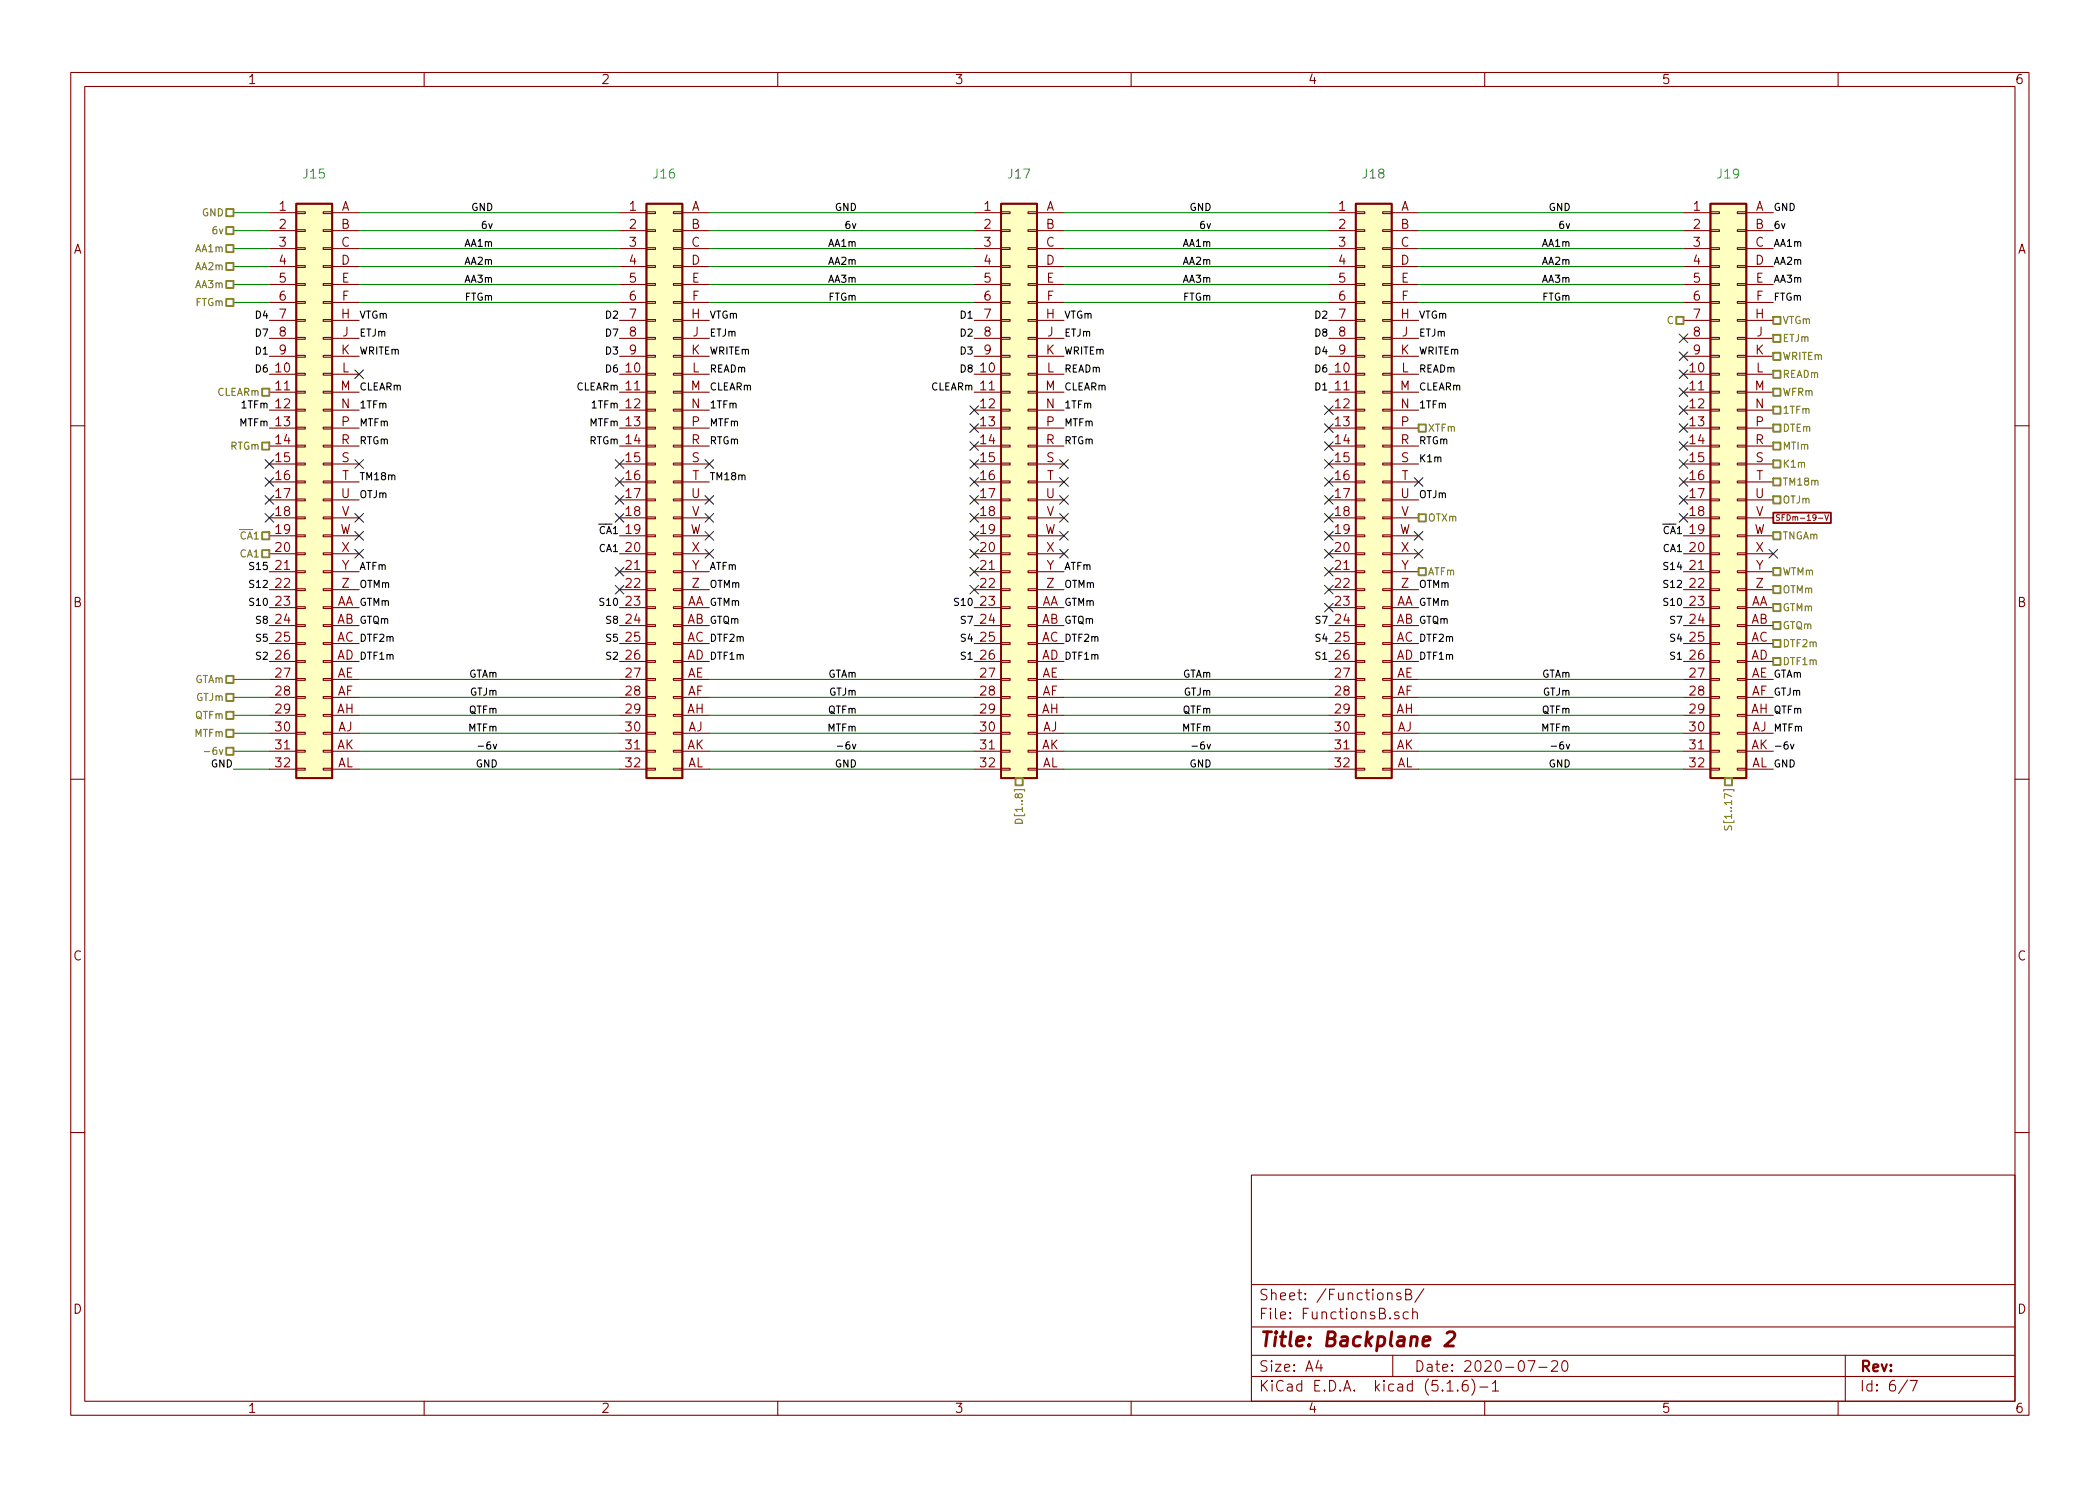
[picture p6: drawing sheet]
<svg xmlns="http://www.w3.org/2000/svg" width="297mm" height="210mm" viewBox="0 0 297 210" stroke-linecap="round" stroke-linejoin="round" font-family="sans-serif">
<g fill="none" stroke="#840000" stroke-width=".15">
<path d="M10 10.3h277v189.9h-277zM12 12.2h273v186.1h-273zM60 10.3v1.9M110 10.3v1.9M160 10.3v1.9M210 10.3v1.9M260 10.3v1.9M38.1 30.1h3.8M38.1 32.6h3.8M38.1 35.2h3.8M38.1 37.7h3.8M41.9 37.6h1.3v.2h-1.3z"/>
<path d="M41.9 35h1.3v.3h-1.3zM41.9 32.5h1.3v.3h-1.3zM41.9 30h1.3v.2h-1.3zM45.7 37.6h1.3v.2h-1.3zM45.7 35h1.3v.3h-1.3zM45.7 32.5h1.3v.3h-1.3zM45.7 30h1.3v.2h-1.3zM47 30.1h3.8M47 32.6h3.8M47 35.2h3.8M47 37.7h3.8M87.6 30.1h3.8"/>
<path d="M87.6 32.6h3.8M87.6 35.2h3.8M87.6 37.7h3.8M91.4 37.6h1.3v.2h-1.3zM91.4 35h1.3v.3h-1.3zM91.4 32.5h1.3v.3h-1.3zM91.4 30h1.3v.2h-1.3zM95.2 37.6h1.3v.2h-1.3zM95.2 35h1.3v.3h-1.3zM95.2 32.5h1.3v.3h-1.3zM95.2 30h1.3v.2h-1.3zM96.5 30.1h3.8"/>
<path d="M96.5 32.6h3.8M96.5 35.2h3.8M96.5 37.7h3.8M137.8 30.1h3.8M137.8 32.6h3.8M137.8 35.2h3.8M137.8 37.7h3.8M141.6 37.6h1.3v.2h-1.3zM141.6 35h1.3v.3h-1.3zM141.6 32.5h1.3v.3h-1.3zM141.6 30h1.3v.2h-1.3zM145.4 37.6h1.3v.2h-1.3z"/>
<path d="M145.4 35h1.3v.3h-1.3zM145.4 32.5h1.3v.3h-1.3zM145.4 30h1.3v.2h-1.3zM146.7 30.1h3.8M146.7 32.6h3.8M146.7 35.2h3.8M146.7 37.7h3.8M188 30.1h3.8M188 32.6h3.8M188 35.2h3.8M188 37.7h3.8M191.8 37.6h1.2v.2h-1.2z"/>
<path d="M191.8 35h1.2v.3h-1.2zM191.8 32.5h1.2v.3h-1.2zM191.8 30h1.2v.2h-1.2zM195.6 37.6h1.2v.2h-1.2zM195.6 35h1.2v.3h-1.2zM195.6 32.5h1.2v.3h-1.2zM195.6 30h1.2v.2h-1.2zM196.8 30.1h3.9M196.8 32.6h3.9M196.8 35.2h3.9M196.8 37.7h3.9M238.1 30.1h3.8"/>
<path d="M238.1 32.6h3.8M238.1 35.2h3.8M238.1 37.7h3.8M241.9 37.6h1.3v.2h-1.3zM241.9 35h1.3v.3h-1.3zM241.9 32.5h1.3v.3h-1.3zM241.9 30h1.3v.2h-1.3zM245.7 37.6h1.3v.2h-1.3zM245.7 35h1.3v.3h-1.3zM245.7 32.5h1.3v.3h-1.3zM245.7 30h1.3v.2h-1.3zM247 30.1h3.8"/>
<path d="M247 32.6h3.8M247 35.2h3.8M247 37.7h3.8M38.1 53h3.8M38.1 55.5h3.8M38.1 58h3.8M38.1 40.3h3.8M38.1 42.8h3.8M38.1 45.3h3.8M38.1 47.9h3.8M38.1 50.4h3.8M41.9 57.9h1.3v.3h-1.3z"/>
<path d="M41.9 55.4h1.3v.2h-1.3zM41.9 52.8h1.3v.3h-1.3zM41.9 50.3h1.3v.2h-1.3zM41.9 47.7h1.3v.3h-1.3zM41.9 45.2h1.3v.3h-1.3zM41.9 42.7h1.3v.2h-1.3zM41.9 40.1h1.3v.3h-1.3zM45.7 57.9h1.3v.3h-1.3zM45.7 55.4h1.3v.2h-1.3zM45.7 52.8h1.3v.3h-1.3zM45.7 50.3h1.3v.2h-1.3zM45.7 47.7h1.3v.3h-1.3z"/>
<path d="M45.7 45.2h1.3v.3h-1.3zM45.7 42.7h1.3v.2h-1.3zM45.7 40.1h1.3v.3h-1.3zM47 53h3.8M47 55.5h3.8M47 58h3.8M47 40.3h3.8M47 42.8h3.8M47 45.3h3.8M47 47.9h3.8M47 50.4h3.8M87.6 53h3.8"/>
<path d="M87.6 55.5h3.8M87.6 58h3.8M87.6 40.3h3.8M87.6 42.8h3.8M87.6 45.3h3.8M87.6 47.9h3.8M87.6 50.4h3.8M91.4 57.9h1.3v.3h-1.3zM91.4 55.4h1.3v.2h-1.3zM91.4 52.8h1.3v.3h-1.3zM91.4 50.3h1.3v.2h-1.3zM91.4 47.7h1.3v.3h-1.3z"/>
<path d="M91.4 45.2h1.3v.3h-1.3zM91.4 42.7h1.3v.2h-1.3zM91.4 40.1h1.3v.3h-1.3zM95.2 57.9h1.3v.3h-1.3zM95.2 55.4h1.3v.2h-1.3zM95.2 52.8h1.3v.3h-1.3zM95.2 50.3h1.3v.2h-1.3zM95.2 47.7h1.3v.3h-1.3zM95.2 45.2h1.3v.3h-1.3zM95.2 42.7h1.3v.2h-1.3zM95.2 40.1h1.3v.3h-1.3zM96.5 53h3.8"/>
<path d="M96.5 55.5h3.8M96.5 58h3.8M96.5 40.3h3.8M96.5 42.8h3.8M96.5 45.3h3.8M96.5 47.9h3.8M96.5 50.4h3.8M137.8 53h3.8M137.8 55.5h3.8M137.8 58h3.8M137.8 40.3h3.8M137.8 42.8h3.8"/>
<path d="M137.8 45.3h3.8M137.8 47.9h3.8M137.8 50.4h3.8M141.6 57.9h1.3v.3h-1.3zM141.6 55.4h1.3v.2h-1.3zM141.6 52.8h1.3v.3h-1.3zM141.6 50.3h1.3v.2h-1.3zM141.6 47.7h1.3v.3h-1.3zM141.6 45.2h1.3v.3h-1.3zM141.6 42.7h1.3v.2h-1.3zM141.6 40.1h1.3v.3h-1.3zM145.4 57.9h1.3v.3h-1.3z"/>
<path d="M145.4 55.4h1.3v.2h-1.3zM145.4 52.8h1.3v.3h-1.3zM145.4 50.3h1.3v.2h-1.3zM145.4 47.7h1.3v.3h-1.3zM145.4 45.2h1.3v.3h-1.3zM145.4 42.7h1.3v.2h-1.3zM145.4 40.1h1.3v.3h-1.3zM146.7 53h3.8M146.7 55.5h3.8M146.7 58h3.8M146.7 40.3h3.8M146.7 42.8h3.8"/>
<path d="M146.7 45.3h3.8M146.7 47.9h3.8M146.7 50.4h3.8M188 53h3.8M188 55.5h3.8M188 58h3.8M188 40.3h3.8M188 42.8h3.8M188 45.3h3.8M188 47.9h3.8M188 50.4h3.8M191.8 57.9h1.2v.3h-1.2z"/>
<path d="M191.8 55.4h1.2v.2h-1.2zM191.8 52.8h1.2v.3h-1.2zM191.8 50.3h1.2v.2h-1.2zM191.8 47.7h1.2v.3h-1.2zM191.8 45.2h1.2v.3h-1.2zM191.8 42.7h1.2v.2h-1.2zM191.8 40.1h1.2v.3h-1.2zM195.6 57.9h1.2v.3h-1.2zM195.6 55.4h1.2v.2h-1.2zM195.6 52.8h1.2v.3h-1.2zM195.6 50.3h1.2v.2h-1.2zM195.6 47.7h1.2v.3h-1.2z"/>
<path d="M195.6 45.2h1.2v.3h-1.2zM195.6 42.7h1.2v.2h-1.2zM195.6 40.1h1.2v.3h-1.2zM196.8 53h3.9M196.8 55.5h3.9M196.8 58h3.9M196.8 40.3h3.9M196.8 42.8h3.9M196.8 45.3h3.9M196.8 47.9h3.9M196.8 50.4h3.9M238.1 53h3.8"/>
<path d="M238.1 55.5h3.8M238.1 58h3.8M238.1 40.3h3.8M238.1 42.8h3.8M238.1 45.3h3.8M238.1 47.9h3.8M238.1 50.4h3.8M241.9 57.9h1.3v.3h-1.3zM241.9 55.4h1.3v.2h-1.3zM241.9 52.8h1.3v.3h-1.3zM241.9 50.3h1.3v.2h-1.3zM241.9 47.7h1.3v.3h-1.3z"/>
<path d="M241.9 45.2h1.3v.3h-1.3zM241.9 42.7h1.3v.2h-1.3zM241.9 40.1h1.3v.3h-1.3zM245.7 57.9h1.3v.3h-1.3zM245.7 55.4h1.3v.2h-1.3zM245.7 52.8h1.3v.3h-1.3zM245.7 50.3h1.3v.2h-1.3zM245.7 47.7h1.3v.3h-1.3zM245.7 45.2h1.3v.3h-1.3zM245.7 42.7h1.3v.2h-1.3zM245.7 40.1h1.3v.3h-1.3zM247 53h3.8"/>
<path d="M247 55.5h3.8M247 58h3.8M247 40.3h3.8M247 42.8h3.8M247 45.3h3.8M247 47.9h3.8M247 50.4h3.8M10 60.2h2M38.1 60.6h3.8M38.1 63.1h3.8M38.1 65.7h3.8M38.1 68.2h3.8"/>
<path d="M38.1 70.7h3.8M38.1 73.3h3.8M38.1 75.8h3.8M38.1 78.4h3.8M41.9 78.2h1.3v.3h-1.3zM41.9 75.7h1.3v.2h-1.3zM41.9 73.1h1.3v.3h-1.3zM41.9 70.6h1.3v.3h-1.3zM41.9 68.1h1.3v.2h-1.3zM41.9 65.5h1.3v.3h-1.3zM41.9 63h1.3v.2h-1.3zM41.9 60.4h1.3v.3h-1.3z"/>
<path d="M45.7 78.2h1.3v.3h-1.3zM45.7 75.7h1.3v.2h-1.3zM45.7 73.1h1.3v.3h-1.3zM45.7 70.6h1.3v.3h-1.3zM45.7 68.1h1.3v.2h-1.3zM45.7 65.5h1.3v.3h-1.3zM45.7 63h1.3v.2h-1.3zM45.7 60.4h1.3v.3h-1.3zM47 60.6h3.8M47 63.1h3.8M47 65.7h3.8M47 68.2h3.8"/>
<path d="M47 70.7h3.8M47 73.3h3.8M47 75.8h3.8M47 78.4h3.8M87.6 60.6h3.8M87.6 63.1h3.8M87.6 65.7h3.8M87.6 68.2h3.8M87.6 70.7h3.8M87.6 73.3h3.8M87.6 75.8h3.8M87.6 78.4h3.8"/>
<path d="M91.4 78.2h1.3v.3h-1.3zM91.4 75.7h1.3v.2h-1.3zM91.4 73.1h1.3v.3h-1.3zM91.4 70.6h1.3v.3h-1.3zM91.4 68.1h1.3v.2h-1.3zM91.4 65.5h1.3v.3h-1.3zM91.4 63h1.3v.2h-1.3zM91.4 60.4h1.3v.3h-1.3zM95.2 78.2h1.3v.3h-1.3zM95.2 75.7h1.3v.2h-1.3zM95.2 73.1h1.3v.3h-1.3zM95.2 70.6h1.3v.3h-1.3z"/>
<path d="M95.2 68.1h1.3v.2h-1.3zM95.2 65.5h1.3v.3h-1.3zM95.2 63h1.3v.2h-1.3zM95.2 60.4h1.3v.3h-1.3zM96.5 60.6h3.8M96.5 63.1h3.8M96.5 65.7h3.8M96.5 68.2h3.8M96.5 70.7h3.8M96.5 73.3h3.8M96.5 75.8h3.8M96.5 78.4h3.8"/>
<path d="M137.8 60.6h3.8M137.8 63.1h3.8M137.8 65.7h3.8M137.8 68.2h3.8M137.8 70.7h3.8M137.8 73.3h3.8M137.8 75.8h3.8M137.8 78.4h3.8M141.6 78.2h1.3v.3h-1.3zM141.6 75.7h1.3v.2h-1.3zM141.6 73.1h1.3v.3h-1.3zM141.6 70.6h1.3v.3h-1.3z"/>
<path d="M141.6 68.1h1.3v.2h-1.3zM141.6 65.5h1.3v.3h-1.3zM141.6 63h1.3v.2h-1.3zM141.6 60.4h1.3v.3h-1.3zM145.4 78.2h1.3v.3h-1.3zM145.4 75.7h1.3v.2h-1.3zM145.4 73.1h1.3v.3h-1.3zM145.4 70.6h1.3v.3h-1.3zM145.4 68.1h1.3v.2h-1.3zM145.4 65.5h1.3v.3h-1.3zM145.4 63h1.3v.2h-1.3zM145.4 60.4h1.3v.3h-1.3z"/>
<path d="M146.7 60.6h3.8M146.7 63.1h3.8M146.7 65.7h3.8M146.7 68.2h3.8M146.7 70.7h3.8M146.7 73.3h3.8M146.7 75.8h3.8M146.7 78.4h3.8M188 60.6h3.8M188 63.1h3.8M188 65.7h3.8M188 68.2h3.8"/>
<path d="M188 70.7h3.8M188 73.3h3.8M188 75.8h3.8M188 78.4h3.8M191.8 78.2h1.2v.3h-1.2zM191.8 75.7h1.2v.2h-1.2zM191.8 73.1h1.2v.3h-1.2zM191.8 70.6h1.2v.3h-1.2zM191.8 68.1h1.2v.2h-1.2zM191.8 65.5h1.2v.3h-1.2zM191.8 63h1.2v.2h-1.2zM191.8 60.4h1.2v.3h-1.2z"/>
<path d="M195.6 78.2h1.2v.3h-1.2zM195.6 75.7h1.2v.2h-1.2zM195.6 73.1h1.2v.3h-1.2zM195.6 70.6h1.2v.3h-1.2zM195.6 68.1h1.2v.2h-1.2zM195.6 65.5h1.2v.3h-1.2zM195.6 63h1.2v.2h-1.2zM195.6 60.4h1.2v.3h-1.2zM196.8 60.6h3.9M196.8 63.1h3.9M196.8 65.7h3.9M196.8 68.2h3.9"/>
<path d="M196.8 70.7h3.9M196.8 73.3h3.9M196.8 75.8h3.9M196.8 78.4h3.9M238.1 60.6h3.8M238.1 63.1h3.8M238.1 65.7h3.8M238.1 68.2h3.8M238.1 70.7h3.8M238.1 73.3h3.8M238.1 75.8h3.8M238.1 78.4h3.8"/>
<path d="M241.9 78.2h1.3v.3h-1.3zM241.9 75.7h1.3v.2h-1.3zM241.9 73.1h1.3v.3h-1.3zM241.9 70.6h1.3v.3h-1.3zM241.9 68.1h1.3v.2h-1.3zM241.9 65.5h1.3v.3h-1.3zM241.9 63h1.3v.2h-1.3zM241.9 60.4h1.3v.3h-1.3zM245.7 78.2h1.3v.3h-1.3zM245.7 75.7h1.3v.2h-1.3zM245.7 73.1h1.3v.3h-1.3zM245.7 70.6h1.3v.3h-1.3z"/>
<path d="M245.7 68.1h1.3v.2h-1.3zM245.7 65.5h1.3v.3h-1.3zM245.7 63h1.3v.2h-1.3zM245.7 60.4h1.3v.3h-1.3zM247 60.6h3.8M247 63.1h3.8M247 65.7h3.8M247 68.2h3.8M247 70.7h3.8M247 73.3h3.8M247 75.8h3.8M247 78.4h3.8"/>
<path d="M285 60.2h2M38.1 80.9h3.8M38.1 83.4h3.8M38.1 86h3.8M38.1 88.5h3.8M38.1 91.1h3.8M38.1 93.6h3.8M38.1 96.1h3.8M38.1 98.7h3.8M41.9 98.5h1.3v.3h-1.3zM41.9 96h1.3v.3h-1.3zM41.9 93.5h1.3v.2h-1.3z"/>
<path d="M41.9 90.9h1.3v.3h-1.3zM41.9 88.4h1.3v.2h-1.3zM41.9 85.8h1.3v.3h-1.3zM41.9 83.3h1.3v.3h-1.3zM41.9 80.8h1.3v.2h-1.3zM45.7 98.5h1.3v.3h-1.3zM45.7 96h1.3v.3h-1.3zM45.7 93.5h1.3v.2h-1.3zM45.7 90.9h1.3v.3h-1.3zM45.7 88.4h1.3v.2h-1.3zM45.7 85.8h1.3v.3h-1.3zM45.7 83.3h1.3v.3h-1.3z"/>
<path d="M45.7 80.8h1.3v.2h-1.3zM47 80.9h3.8M47 83.4h3.8M47 86h3.8M47 88.5h3.8M47 91.1h3.8M47 93.6h3.8M47 96.1h3.8M47 98.7h3.8M87.6 80.9h3.8M87.6 83.4h3.8M87.6 86h3.8"/>
<path d="M87.6 88.5h3.8M87.6 91.1h3.8M87.6 93.6h3.8M87.6 96.1h3.8M87.6 98.7h3.8M91.4 98.5h1.3v.3h-1.3zM91.4 96h1.3v.3h-1.3zM91.4 93.5h1.3v.2h-1.3zM91.4 90.9h1.3v.3h-1.3zM91.4 88.4h1.3v.2h-1.3zM91.4 85.8h1.3v.3h-1.3zM91.4 83.3h1.3v.3h-1.3z"/>
<path d="M91.4 80.8h1.3v.2h-1.3zM95.2 98.5h1.3v.3h-1.3zM95.2 96h1.3v.3h-1.3zM95.2 93.5h1.3v.2h-1.3zM95.2 90.9h1.3v.3h-1.3zM95.2 88.4h1.3v.2h-1.3zM95.2 85.8h1.3v.3h-1.3zM95.2 83.3h1.3v.3h-1.3zM95.2 80.8h1.3v.2h-1.3zM96.5 80.9h3.8M96.5 83.4h3.8M96.5 86h3.8"/>
<path d="M96.5 88.5h3.8M96.5 91.1h3.8M96.5 93.6h3.8M96.5 96.1h3.8M96.5 98.7h3.8M137.8 80.9h3.8M137.8 83.4h3.8M137.8 86h3.8M137.8 88.5h3.8M137.8 91.1h3.8M137.8 93.6h3.8M137.8 96.1h3.8"/>
<path d="M137.8 98.7h3.8M141.6 98.5h1.3v.3h-1.3zM141.6 96h1.3v.3h-1.3zM141.6 93.5h1.3v.2h-1.3zM141.6 90.9h1.3v.3h-1.3zM141.6 88.4h1.3v.2h-1.3zM141.6 85.8h1.3v.3h-1.3zM141.6 83.3h1.3v.3h-1.3zM141.6 80.8h1.3v.2h-1.3zM145.4 98.5h1.3v.3h-1.3zM145.4 96h1.3v.3h-1.3zM145.4 93.5h1.3v.2h-1.3z"/>
<path d="M145.4 90.9h1.3v.3h-1.3zM145.4 88.4h1.3v.2h-1.3zM145.4 85.8h1.3v.3h-1.3zM145.4 83.3h1.3v.3h-1.3zM145.4 80.8h1.3v.2h-1.3zM146.7 80.9h3.8M146.7 83.4h3.8M146.7 86h3.8M146.7 88.5h3.8M146.7 91.1h3.8M146.7 93.6h3.8M146.7 96.1h3.8"/>
<path d="M146.7 98.7h3.8M188 80.9h3.8M188 83.4h3.8M188 86h3.8M188 88.5h3.8M188 91.1h3.8M188 93.6h3.8M188 96.1h3.8M188 98.7h3.8M191.8 98.5h1.2v.3h-1.2zM191.8 96h1.2v.3h-1.2zM191.8 93.5h1.2v.2h-1.2z"/>
<path d="M191.8 90.9h1.2v.3h-1.2zM191.8 88.4h1.2v.2h-1.2zM191.8 85.8h1.2v.3h-1.2zM191.8 83.3h1.2v.3h-1.2zM191.8 80.8h1.2v.2h-1.2zM195.6 98.5h1.2v.3h-1.2zM195.6 96h1.2v.3h-1.2zM195.6 93.5h1.2v.2h-1.2zM195.6 90.9h1.2v.3h-1.2zM195.6 88.4h1.2v.2h-1.2zM195.6 85.8h1.2v.3h-1.2zM195.6 83.3h1.2v.3h-1.2z"/>
<path d="M195.6 80.8h1.2v.2h-1.2zM196.8 80.9h3.9M196.8 83.4h3.9M196.8 86h3.9M196.8 88.5h3.9M196.8 91.1h3.9M196.8 93.6h3.9M196.8 96.1h3.9M196.8 98.7h3.9M238.1 80.9h3.8M238.1 83.4h3.8M238.1 86h3.8"/>
<path d="M238.1 88.5h3.8M238.1 91.1h3.8M238.1 93.6h3.8M238.1 96.1h3.8M238.1 98.7h3.8M241.9 98.5h1.3v.3h-1.3zM241.9 96h1.3v.3h-1.3zM241.9 93.5h1.3v.2h-1.3zM241.9 90.9h1.3v.3h-1.3zM241.9 88.4h1.3v.2h-1.3zM241.9 85.8h1.3v.3h-1.3zM241.9 83.3h1.3v.3h-1.3z"/>
<path d="M241.9 80.8h1.3v.2h-1.3zM245.7 98.5h1.3v.3h-1.3zM245.7 96h1.3v.3h-1.3zM245.7 93.5h1.3v.2h-1.3zM245.7 90.9h1.3v.3h-1.3zM245.7 88.4h1.3v.2h-1.3zM245.7 85.8h1.3v.3h-1.3zM245.7 83.3h1.3v.3h-1.3zM245.7 80.8h1.3v.2h-1.3zM247 80.9h3.8M247 83.4h3.8M247 86h3.8"/>
<path d="M247 88.5h3.8M247 91.1h3.8M247 93.6h3.8M247 96.1h3.8M247 98.7h3.8M10 110.3h2M38.1 101.2h3.8M38.1 103.8h3.8M38.1 106.3h3.8M38.1 108.8h3.8M41.9 108.7h1.3v.3h-1.3zM41.9 106.2h1.3v.2h-1.3z"/>
<path d="M41.9 103.6h1.3v.3h-1.3zM41.9 101.1h1.3v.2h-1.3zM45.7 108.7h1.3v.3h-1.3zM45.7 106.2h1.3v.2h-1.3zM45.7 103.6h1.3v.3h-1.3zM45.7 101.1h1.3v.2h-1.3zM47 101.2h3.8M47 103.8h3.8M47 106.3h3.8M47 108.8h3.8M87.6 101.2h3.8M87.6 103.8h3.8"/>
<path d="M87.6 106.3h3.8M87.6 108.8h3.8M91.4 108.7h1.3v.3h-1.3zM91.4 106.2h1.3v.2h-1.3zM91.4 103.6h1.3v.3h-1.3zM91.4 101.1h1.3v.2h-1.3zM95.2 108.7h1.3v.3h-1.3zM95.2 106.2h1.3v.2h-1.3zM95.2 103.6h1.3v.3h-1.3zM95.2 101.1h1.3v.2h-1.3zM96.5 101.2h3.8M96.5 103.8h3.8"/>
<path d="M96.5 106.3h3.8M96.5 108.8h3.8M137.8 101.2h3.8M137.8 103.8h3.8M137.8 106.3h3.8M137.8 108.8h3.8M141.6 108.7h1.3v.3h-1.3zM141.6 106.2h1.3v.2h-1.3zM141.6 103.6h1.3v.3h-1.3zM141.6 101.1h1.3v.2h-1.3zM145.4 108.7h1.3v.3h-1.3zM145.4 106.2h1.3v.2h-1.3z"/>
<path d="M145.4 103.6h1.3v.3h-1.3zM145.4 101.1h1.3v.2h-1.3zM146.7 101.2h3.8M146.7 103.8h3.8M146.7 106.3h3.8M146.7 108.8h3.8M188 101.2h3.8M188 103.8h3.8M188 106.3h3.8M188 108.8h3.8M191.8 108.7h1.2v.3h-1.2zM191.8 106.2h1.2v.2h-1.2z"/>
<path d="M191.8 103.6h1.2v.3h-1.2zM191.8 101.1h1.2v.2h-1.2zM195.6 108.7h1.2v.3h-1.2zM195.6 106.2h1.2v.2h-1.2zM195.6 103.6h1.2v.3h-1.2zM195.6 101.1h1.2v.2h-1.2zM196.8 101.2h3.9M196.8 103.8h3.9M196.8 106.3h3.9M196.8 108.8h3.9M238.1 101.2h3.8M238.1 103.8h3.8"/>
<path d="M238.1 106.3h3.8M238.1 108.8h3.8M241.9 108.7h1.3v.3h-1.3zM241.9 106.2h1.3v.2h-1.3zM241.9 103.6h1.3v.3h-1.3zM241.9 101.1h1.3v.2h-1.3zM245.7 108.7h1.3v.3h-1.3zM245.7 106.2h1.3v.2h-1.3zM245.7 103.6h1.3v.3h-1.3zM245.7 101.1h1.3v.2h-1.3zM247 101.2h3.8M247 103.8h3.8"/>
<path d="M247 106.3h3.8M247 108.8h3.8M285 110.3h2M10 160.2h2M177 166.3h108v32h-108zM285 160.2h2M60 198.3v1.9M110 198.3v1.9M160 198.3v1.9M177 194.8h108M177 191.8h108M177 187.8h108"/>
<path d="M177 181.8h108M186.5 192.5l-.4 1h1M186.8 193v1M197 191.8v3M197.8 185.7a.37 .37 0 0 0-.5 .1v.1a.54 .54 0 0 0 .5 .3l.1 .1-.1 .2-.1 .1-.4-.1M198.1 183l-.3-.1-.2 .1v.2a.48 .48 0 0 0 .5 .3l.1 .1-.1 .2-.1 .1-.4-.1M198.8 183.1h.7a.35 .35 0 0 0 .1-.4 .35 .35 0 0 0-.3-.3h-.5v1.5h.6a.4 .4 0 0 0 .3-.4 .4 .4 0 0 0-.4-.4M199.2 185.7l-.4-.1-.3 .3 .1 .6 .2 .1 .4-.1M199.8 185.7a.41 .41 0 0 1 .7 .1v.8M199.8 185.1v1.5M201.4 182.3l-1.3 2M204.7 196.8h.8"/>
<path d="M206.2 196.7v.1l-.1-.1h.1v.1M207.5 195.3a.59 .59 0 0 0-.7 .7l.1 .7a.49 .49 0 0 0 .7 0 .65 .65 0 0 0-.1-.7 .51 .51 0 0 0-.6 0l-.1 .2M208.2 195.1a1.71 1.71 0 0 1 0 2.3M209.3 196.3h1.2M210 198.3v1.9M211.1 195.8l.3-.3 .1-.2v1.5M211.1 196.8h.9M216.1 192.5h1l-.6 1.5M217.7 193.5h1.1M219.5 192.7l.2-.2h.3a.41 .41 0 0 1 .3 .7l-.9 .8h.9M221.1 192.6a.36 .36 0 0 1 .6 .2 .77 .77 0 0 1-.4 1.2 1 1 0 0 1-.2-1.4zM260 198.3v1.9"/>
<path d="M261 191.8v6.5M269.8 195.2l-1.2 2M270.2 195.3h1l-.6 1.5"/>
</g>
<path d="M204.7 188.6l.3-.2h.5a.48 .48 0 0 1 .3 .6l-.2 .3-1.3 1.1h1.3" fill="none" stroke="#840000" stroke-width=".41"/>
<g fill="#ffffc2" stroke="#ffffc2" stroke-width=".14">
<path d="M41.9 28.8h5.1v81.3h-5.1z"/>
<path d="M91.4 28.8h5.1v81.3h-5.1z"/>
<path d="M141.6 28.8h5.1v81.3h-5.1z"/>
<path d="M191.8 28.8h5v81.3h-5z"/>
<path d="M241.9 28.8h5.1v81.3h-5.1z"/>
</g>
<path d="M41.9 28.8h5.1v81.3h-5.1zM91.4 28.8h5.1v81.3h-5.1zM141.6 28.8h5.1v81.3h-5.1zM191.8 28.8h5v81.3h-5zM241.9 28.8h5.1v81.3h-5.1zM250.8 72.5h8.2v1.5h-8.2z" fill="none" stroke="#840000" stroke-width=".25"/>
<g fill="none" stroke="#008400" stroke-width=".15">
<path d="M33 35.2h5.1M33 37.7h5.1M33 32.6h5.1M33 30.1h5.1M50.8 35.2h36.8M50.8 37.7h36.8M50.8 32.6h36.8M50.8 30.1h36.8M100.3 35.2h37.5M100.3 37.7h37.5M100.3 32.6h37.5M100.3 30.1h37.5"/>
<path d="M150.5 35.2h37.5M150.5 37.7h37.5M150.5 32.6h37.5M150.5 30.1h37.5M200.7 35.2h37.4M200.7 37.7h37.4M200.7 32.6h37.4M200.7 30.1h37.4M33 40.3h5.1M33 42.8h5.1M50.8 40.3h36.8M50.8 42.8h36.8"/>
<path d="M100.3 40.3h37.5M100.3 42.8h37.5M150.5 40.3h37.5M150.5 42.8h37.5M200.7 40.3h37.4M200.7 42.8h37.4M33 96.1h5.1M33 98.7h5.1M50.8 96.1h36.8M50.8 98.7h36.8M100.3 96.1h37.5M100.3 98.7h37.5"/>
<path d="M150.5 96.1h37.5M150.5 98.7h37.5M200.7 96.1h37.4M200.7 98.7h37.4M33 101.2h5.1M33 106.3h5.1M33 108.8h5.1M33 103.8h5.1M50.8 101.2h36.8M50.8 106.3h36.8M50.8 108.8h36.8M50.8 103.8h36.8"/>
<path d="M100.3 101.2h37.5M100.3 106.3h37.5M100.3 108.8h37.5M100.3 103.8h37.5M150.5 101.2h37.5M150.5 106.3h37.5M150.5 108.8h37.5M150.5 103.8h37.5M200.7 101.2h37.4M200.7 106.3h37.4M200.7 108.8h37.4M200.7 103.8h37.4"/>
</g>
<path d="M28.9 106.3h.8M143.6 116.1a.55 .55 0 0 1 .7-.2 .55 .55 0 0 1 .3 .6h-1zM244 116.9v.5h.3l.2-.4 .2-.1 .2 .1v.4" fill="none" stroke="#848400" stroke-width=".15"/>
<g fill="none" stroke="#848400" stroke-width=".25">
<path d="M32 39.7h1v1.1h-1zM32 37.2h1v1h-1zM32 34.7h1v1h-1zM32 29.6h1v1h-1zM32 32.1h1v1h-1zM32 42.3h1v1h-1zM37.1 55h1v1h-1zM237.1 44.8h1v1h-1zM250.8 44.8h1v1h-1zM250.8 47.4h1v1h-1zM250.8 49.9h1v1h-1zM250.8 52.4h1v1.1h-1z"/>
<path d="M250.8 57.5h1v1h-1zM250.8 55h1v1h-1zM37.1 62.6h1v1h-1zM37.1 75.3h1v1h-1zM37.1 77.8h1v1.1h-1zM200.7 60.1h1v1h-1zM200.7 72.8h1v1h-1zM250.8 75.3h1v1h-1zM250.8 67.7h1v1h-1zM250.8 70.2h1v1h-1zM250.8 65.1h1v1.1h-1zM250.8 62.6h1v1h-1z"/>
<path d="M250.8 60.1h1v1h-1zM32 95.6h1v1h-1zM32 98.2h1v1h-1zM200.7 80.4h1v1h-1zM250.8 85.5h1v1h-1zM250.8 88h1v1h-1zM250.8 93.1h1v1h-1zM250.8 90.5h1v1.1h-1zM250.8 80.4h1v1h-1zM250.8 82.9h1v1h-1zM32 103.2h1v1.1h-1zM32 100.7h1v1h-1z"/>
<path d="M32 105.8h1v1h-1zM143.6 110.1h1.1v1h-1.1zM244 110.1h1v1h-1z"/>
</g>
<path d="M257.2 73.3h.6M258.1 72.8l.3 .8 .2-.8" fill="none" stroke="#840000" stroke-width=".14"/>
<path d="M67.6 105.6h.8M118.4 105.6h.8M168.6 105.6h.8M219.4 105.6h.8M253.3 105.3l.2 .7 .2-.7" fill="none" stroke="#000" stroke-width=".15"/>
<g fill="none" stroke="#000084" stroke-width=".15">
<path d="M50.2 52.3l1.2 1.3M51.4 52.3l-1.2 1.3M137.2 57.4l1.2 1.2M137.2 60l1.2 1.2M138.4 57.4l-1.2 1.2M138.4 60l-1.2 1.2M187.4 60l1.2 1.2M187.4 57.4l1.2 1.2M188.6 60l-1.2 1.2M188.6 57.4l-1.2 1.2M237.5 60l1.2 1.2M237.5 57.4l1.2 1.2"/>
<path d="M237.5 54.9l1.2 1.2M237.5 52.3l1.2 1.3M237.5 49.8l1.2 1.2M237.5 47.3l1.2 1.2M238.7 60l-1.2 1.2M238.7 57.4l-1.2 1.2M238.7 54.9l-1.2 1.2M238.7 52.3l-1.2 1.3M238.7 49.8l-1.2 1.2M238.7 47.3l-1.2 1.2M37.5 72.7l1.2 1.2M37.5 70.1l1.2 1.2"/>
<path d="M37.5 67.6l1.2 1.2M37.5 65l1.2 1.3M38.7 72.7l-1.2 1.2M38.7 70.1l-1.2 1.2M38.7 67.6l-1.2 1.2M38.7 65l-1.2 1.3M50.2 65l1.2 1.3M50.2 75.2l1.2 1.2M50.2 72.7l1.2 1.2M50.2 77.7l1.2 1.3M51.4 65l-1.2 1.3M51.4 75.2l-1.2 1.2"/>
<path d="M51.4 72.7l-1.2 1.2M51.4 77.7l-1.2 1.3M87 72.7l1.2 1.2M87 70.1l1.2 1.2M87 67.6l1.2 1.2M87 65l1.2 1.3M88.2 72.7l-1.2 1.2M88.2 70.1l-1.2 1.2M88.2 67.6l-1.2 1.2M88.2 65l-1.2 1.3M99.7 77.7l1.2 1.3M99.7 75.2l1.2 1.2"/>
<path d="M99.7 72.7l1.2 1.2M99.7 70.1l1.2 1.2M99.7 65l1.2 1.3M100.9 70.1l-1.2 1.2M100.9 77.7l-1.2 1.3M100.9 75.2l-1.2 1.2M100.9 72.7l-1.2 1.2M100.9 65l-1.2 1.3M137.2 77.7l1.2 1.3M137.2 75.2l1.2 1.2M137.2 72.7l1.2 1.2M137.2 70.1l1.2 1.2"/>
<path d="M137.2 67.6l1.2 1.2M137.2 62.5l1.2 1.2M137.2 65l1.2 1.3M138.4 77.7l-1.2 1.3M138.4 75.2l-1.2 1.2M138.4 72.7l-1.2 1.2M138.4 70.1l-1.2 1.2M138.4 67.6l-1.2 1.2M138.4 62.5l-1.2 1.2M138.4 65l-1.2 1.3M149.9 65l1.2 1.3M149.9 67.6l1.2 1.2"/>
<path d="M149.9 70.1l1.2 1.2M149.9 72.7l1.2 1.2M149.9 75.2l1.2 1.2M149.9 77.7l1.2 1.3M151.1 65l-1.2 1.3M151.1 67.6l-1.2 1.2M151.1 70.1l-1.2 1.2M151.1 72.7l-1.2 1.2M151.1 75.2l-1.2 1.2M151.1 77.7l-1.2 1.3M187.4 77.7l1.2 1.3M187.4 75.2l1.2 1.2"/>
<path d="M187.4 72.7l1.2 1.2M187.4 70.1l1.2 1.2M187.4 67.6l1.2 1.2M187.4 65l1.2 1.3M187.4 62.5l1.2 1.2M188.6 77.7l-1.2 1.3M188.6 75.2l-1.2 1.2M188.6 72.7l-1.2 1.2M188.6 70.1l-1.2 1.2M188.6 67.6l-1.2 1.2M188.6 65l-1.2 1.3M188.6 62.5l-1.2 1.2"/>
<path d="M200.1 75.2l1.2 1.2M200.1 77.7l1.2 1.3M200.1 67.6l1.2 1.2M201.3 67.6l-1.2 1.2M201.3 77.7l-1.2 1.3M201.3 75.2l-1.2 1.2M237.5 72.7l1.2 1.2M237.5 70.1l1.2 1.2M237.5 67.6l1.2 1.2M237.5 65l1.2 1.3M237.5 62.5l1.2 1.2M238.7 72.7l-1.2 1.2"/>
<path d="M238.7 70.1l-1.2 1.2M238.7 67.6l-1.2 1.2M238.7 65l-1.2 1.3M238.7 62.5l-1.2 1.2M250.2 77.7l1.2 1.3M251.4 77.7l-1.2 1.3M87 80.3l1.2 1.2M87 82.8l1.2 1.2M88.2 80.3l-1.2 1.2M88.2 82.8l-1.2 1.2M137.2 82.8l1.2 1.2M137.2 80.3l1.2 1.2"/>
<path d="M138.4 80.3l-1.2 1.2M138.4 82.8l-1.2 1.2M187.4 85.4l1.2 1.2M187.4 82.8l1.2 1.2M187.4 80.3l1.2 1.2M188.6 85.4l-1.2 1.2M188.6 82.8l-1.2 1.2M188.6 80.3l-1.2 1.2"/>
</g>
<text font-size="2.8" fill="#840000" x="178" y="190.5">Title: Backplane 2</text>
<g font-size="2.1" fill="#840000">
<text x="178" y="184">Sheet: /FunctionsB/</text>
<text x="178" y="186.7">File: FunctionsB.sch</text>
<text x="178" y="196.9">KiCad E.D.A. kicad (5.1.6)-1</text>
<text x="178" y="194.1">Size: A4</text>
<text x="200" y="194.1">Date: 2020-07-20</text>
<text x="263" y="194.1">Rev:</text>
<text x="263" y="196.9">Id: 6/7</text>
</g>
<g font-size="1.8" fill="#840000">
<text x="35" y="11.9">1</text>
<text x="85" y="11.9">2</text>
<text x="135" y="11.9">3</text>
<text x="185" y="11.9">4</text>
<text x="235" y="11.9">5</text>
<text x="285" y="11.9">6</text>
<text x="39.5" y="29.8">1</text>
<text x="48.3" y="29.8">A</text>
<text x="89.1" y="29.8">1</text>
<text x="97.8" y="29.8">A</text>
<text x="139.2" y="29.8">1</text>
<text x="148" y="29.8">A</text>
<text x="189.4" y="29.8">1</text>
<text x="198.1" y="29.8">A</text>
<text x="239.5" y="29.8">1</text>
<text x="248.3" y="29.8">A</text>
<text x="10.4" y="35.9">A</text>
<text x="39.5" y="32.4">2</text>
<text x="39.5" y="34.9">3</text>
<text x="48.3" y="32.4">B</text>
<text x="48.3" y="34.9">C</text>
<text x="89.1" y="32.4">2</text>
<text x="89.1" y="34.9">3</text>
<text x="97.8" y="32.4">B</text>
<text x="97.8" y="34.9">C</text>
<text x="139.2" y="32.4">2</text>
<text x="139.2" y="34.9">3</text>
<text x="148" y="32.4">B</text>
<text x="148" y="34.9">C</text>
<text x="189.4" y="32.4">2</text>
<text x="189.4" y="34.9">3</text>
<text x="198.1" y="32.4">B</text>
<text x="198.1" y="34.9">C</text>
<text x="239.5" y="32.4">2</text>
<text x="239.5" y="34.9">3</text>
<text x="248.3" y="32.4">B</text>
<text x="248.3" y="34.9">C</text>
<text x="285.4" y="35.9">A</text>
<text x="39.5" y="37.5">4</text>
<text x="39.5" y="40">5</text>
<text x="48.3" y="37.5">D</text>
<text x="48.3" y="40">E</text>
<text x="89.1" y="37.5">4</text>
<text x="89.1" y="40">5</text>
<text x="97.8" y="37.5">D</text>
<text x="97.8" y="40">E</text>
<text x="139.2" y="37.5">4</text>
<text x="139.2" y="40">5</text>
<text x="148" y="37.5">D</text>
<text x="148" y="40">E</text>
<text x="189.4" y="37.5">4</text>
<text x="189.4" y="40">5</text>
<text x="198.1" y="37.5">D</text>
<text x="198.2" y="40">E</text>
<text x="239.5" y="37.5">4</text>
<text x="239.5" y="40">5</text>
<text x="248.3" y="37.5">D</text>
<text x="248.3" y="40">E</text>
<text x="39.5" y="42.5">6</text>
<text x="39.5" y="45.1">7</text>
<text x="39.5" y="47.6">8</text>
<text x="48.3" y="45.1">H</text>
<text x="48.4" y="42.5">F</text>
<text x="48.4" y="47.6">J</text>
<text x="89.1" y="42.5">6</text>
<text x="89.1" y="45.1">7</text>
<text x="89.1" y="47.6">8</text>
<text x="97.8" y="45.1">H</text>
<text x="97.9" y="42.5">F</text>
<text x="97.9" y="47.6">J</text>
<text x="139.2" y="42.5">6</text>
<text x="139.2" y="45.1">7</text>
<text x="139.2" y="47.6">8</text>
<text x="148" y="45.1">H</text>
<text x="148.1" y="42.5">F</text>
<text x="148.1" y="47.6">J</text>
<text x="189.4" y="42.5">6</text>
<text x="189.4" y="45.1">7</text>
<text x="189.4" y="47.6">8</text>
<text x="198.1" y="45.1">H</text>
<text x="198.2" y="42.5">F</text>
<text x="198.3" y="47.6">J</text>
<text x="239.5" y="42.5">6</text>
<text x="239.5" y="45.1">7</text>
<text x="239.5" y="47.6">8</text>
<text x="248.3" y="45.1">H</text>
<text x="248.4" y="42.5">F</text>
<text x="248.4" y="47.6">J</text>
<text x="39" y="52.7">10</text>
<text x="39.5" y="50.2">9</text>
<text x="48.3" y="50.2">K</text>
<text x="48.4" y="52.7">L</text>
<text x="88.6" y="52.7">10</text>
<text x="89.1" y="50.2">9</text>
<text x="97.8" y="50.2">K</text>
<text x="97.9" y="52.7">L</text>
<text x="138.7" y="52.7">10</text>
<text x="139.2" y="50.2">9</text>
<text x="148" y="50.2">K</text>
<text x="148.1" y="52.7">L</text>
<text x="188.9" y="52.7">10</text>
<text x="189.4" y="50.2">9</text>
<text x="198.1" y="50.2">K</text>
<text x="198.2" y="52.7">L</text>
<text x="239.1" y="52.7">10</text>
<text x="239.5" y="50.2">9</text>
<text x="248.3" y="50.2">K</text>
<text x="248.4" y="52.7">L</text>
<text x="39" y="55.2">11</text>
<text x="39" y="57.8">12</text>
<text x="48.2" y="55.2">M</text>
<text x="48.3" y="57.8">N</text>
<text x="88.6" y="55.2">11</text>
<text x="88.6" y="57.8">12</text>
<text x="97.7" y="55.2">M</text>
<text x="97.8" y="57.8">N</text>
<text x="138.7" y="55.2">11</text>
<text x="138.7" y="57.8">12</text>
<text x="147.9" y="55.2">M</text>
<text x="148" y="57.8">N</text>
<text x="188.9" y="55.2">11</text>
<text x="188.9" y="57.8">12</text>
<text x="198" y="55.2">M</text>
<text x="198.1" y="57.8">N</text>
<text x="239.1" y="55.2">11</text>
<text x="239.1" y="57.8">12</text>
<text x="248.2" y="55.2">M</text>
<text x="248.3" y="57.8">N</text>
<text x="39" y="60.3">13</text>
<text x="39" y="62.9">14</text>
<text x="39" y="65.4">15</text>
<text x="48.3" y="62.9">R</text>
<text x="48.3" y="60.3">P</text>
<text x="48.3" y="65.4">S</text>
<text x="88.6" y="60.3">13</text>
<text x="88.6" y="62.9">14</text>
<text x="88.6" y="65.4">15</text>
<text x="97.8" y="62.9">R</text>
<text x="97.8" y="60.3">P</text>
<text x="97.8" y="65.4">S</text>
<text x="138.7" y="60.3">13</text>
<text x="138.7" y="62.9">14</text>
<text x="138.7" y="65.4">15</text>
<text x="148" y="62.9">R</text>
<text x="148" y="60.3">P</text>
<text x="148" y="65.4">S</text>
<text x="188.9" y="60.3">13</text>
<text x="188.9" y="62.9">14</text>
<text x="188.9" y="65.4">15</text>
<text x="198.1" y="62.9">R</text>
<text x="198.2" y="60.3">P</text>
<text x="198.2" y="65.4">S</text>
<text x="239.1" y="60.3">13</text>
<text x="239.1" y="62.9">14</text>
<text x="239.1" y="65.4">15</text>
<text x="248.3" y="62.9">R</text>
<text x="248.3" y="60.3">P</text>
<text x="248.3" y="65.4">S</text>
<text x="39" y="67.9">16</text>
<text x="39" y="70.5">17</text>
<text x="48.3" y="70.5">U</text>
<text x="48.4" y="67.9">T</text>
<text x="88.6" y="67.9">16</text>
<text x="88.6" y="70.5">17</text>
<text x="97.8" y="70.5">U</text>
<text x="97.9" y="67.9">T</text>
<text x="138.7" y="67.9">16</text>
<text x="138.7" y="70.5">17</text>
<text x="148" y="70.5">U</text>
<text x="148.1" y="67.9">T</text>
<text x="188.9" y="67.9">16</text>
<text x="188.9" y="70.5">17</text>
<text x="198.1" y="70.5">U</text>
<text x="198.2" y="67.9">T</text>
<text x="239.1" y="67.9">16</text>
<text x="239.1" y="70.5">17</text>
<text x="248.3" y="70.5">U</text>
<text x="248.4" y="67.9">T</text>
<text x="39" y="73">18</text>
<text x="39" y="75.6">19</text>
<text x="48.1" y="75.6">W</text>
<text x="48.3" y="73">V</text>
<text x="88.6" y="73">18</text>
<text x="88.6" y="75.6">19</text>
<text x="97.6" y="75.6">W</text>
<text x="97.8" y="73">V</text>
<text x="138.7" y="73">18</text>
<text x="138.7" y="75.6">19</text>
<text x="147.8" y="75.6">W</text>
<text x="148" y="73">V</text>
<text x="188.9" y="73">18</text>
<text x="188.9" y="75.6">19</text>
<text x="197.9" y="75.6">W</text>
<text x="198.2" y="73">V</text>
<text x="239.1" y="73">18</text>
<text x="239.1" y="75.6">19</text>
<text x="248.1" y="75.6">W</text>
<text x="248.3" y="73">V</text>
<text x="39" y="78.1">20</text>
<text x="39" y="80.6">21</text>
<text x="39" y="83.2">22</text>
<text x="48.3" y="78.1">X</text>
<text x="48.3" y="80.6">Y</text>
<text x="48.4" y="83.2">Z</text>
<text x="88.6" y="78.1">20</text>
<text x="88.6" y="80.6">21</text>
<text x="88.6" y="83.2">22</text>
<text x="97.8" y="78.1">X</text>
<text x="97.8" y="80.6">Y</text>
<text x="97.9" y="83.2">Z</text>
<text x="138.7" y="78.1">20</text>
<text x="138.7" y="80.6">21</text>
<text x="138.7" y="83.2">22</text>
<text x="148" y="78.1">X</text>
<text x="148" y="80.6">Y</text>
<text x="148.1" y="83.2">Z</text>
<text x="188.9" y="78.1">20</text>
<text x="188.9" y="80.6">21</text>
<text x="188.9" y="83.2">22</text>
<text x="198.2" y="78.1">X</text>
<text x="198.2" y="80.6">Y</text>
<text x="198.2" y="83.2">Z</text>
<text x="239.1" y="78.1">20</text>
<text x="239.1" y="80.6">21</text>
<text x="239.1" y="83.2">22</text>
<text x="248.3" y="78.1">X</text>
<text x="248.3" y="80.6">Y</text>
<text x="248.4" y="83.2">Z</text>
<text x="10.4" y="85.9">B</text>
<text x="39" y="85.7">23</text>
<text x="39" y="88.3">24</text>
<text x="47.6" y="85.7">AA</text>
<text x="47.6" y="88.3">AB</text>
<text x="88.6" y="85.7">23</text>
<text x="88.6" y="88.3">24</text>
<text x="97.2" y="85.7">AA</text>
<text x="97.2" y="88.3">AB</text>
<text x="138.7" y="85.7">23</text>
<text x="138.7" y="88.3">24</text>
<text x="147.3" y="85.7">AA</text>
<text x="147.3" y="88.3">AB</text>
<text x="188.9" y="85.7">23</text>
<text x="188.9" y="88.3">24</text>
<text x="197.5" y="85.7">AA</text>
<text x="197.5" y="88.3">AB</text>
<text x="239.1" y="85.7">23</text>
<text x="239.1" y="88.3">24</text>
<text x="247.6" y="85.7">AA</text>
<text x="247.6" y="88.3">AB</text>
<text x="285.4" y="85.9">B</text>
<text x="39" y="90.8">25</text>
<text x="39" y="93.3">26</text>
<text x="39" y="95.9">27</text>
<text x="47.6" y="90.8">AC</text>
<text x="47.6" y="93.3">AD</text>
<text x="47.7" y="95.9">AE</text>
<text x="88.6" y="90.8">25</text>
<text x="88.6" y="93.3">26</text>
<text x="88.6" y="95.9">27</text>
<text x="97.2" y="90.8">AC</text>
<text x="97.2" y="93.3">AD</text>
<text x="97.2" y="95.9">AE</text>
<text x="138.7" y="90.8">25</text>
<text x="138.7" y="93.3">26</text>
<text x="138.7" y="95.9">27</text>
<text x="147.3" y="90.8">AC</text>
<text x="147.3" y="93.3">AD</text>
<text x="147.4" y="95.9">AE</text>
<text x="188.9" y="90.8">25</text>
<text x="188.9" y="93.3">26</text>
<text x="188.9" y="95.9">27</text>
<text x="197.5" y="90.8">AC</text>
<text x="197.5" y="93.3">AD</text>
<text x="197.5" y="95.9">AE</text>
<text x="239.1" y="90.8">25</text>
<text x="239.1" y="93.3">26</text>
<text x="239.1" y="95.9">27</text>
<text x="247.6" y="90.8">AC</text>
<text x="247.6" y="93.3">AD</text>
<text x="247.7" y="95.9">AE</text>
<text x="39" y="98.4">28</text>
<text x="39" y="101">29</text>
<text x="47.6" y="101">AH</text>
<text x="47.7" y="98.4">AF</text>
<text x="88.6" y="98.4">28</text>
<text x="88.6" y="101">29</text>
<text x="97.2" y="101">AH</text>
<text x="97.3" y="98.4">AF</text>
<text x="138.7" y="98.4">28</text>
<text x="138.7" y="101">29</text>
<text x="147.3" y="101">AH</text>
<text x="147.4" y="98.4">AF</text>
<text x="188.9" y="98.4">28</text>
<text x="188.9" y="101">29</text>
<text x="197.5" y="101">AH</text>
<text x="197.6" y="98.4">AF</text>
<text x="239.1" y="98.4">28</text>
<text x="239.1" y="101">29</text>
<text x="247.6" y="101">AH</text>
<text x="247.8" y="98.4">AF</text>
<text x="39" y="103.5">30</text>
<text x="39" y="106">31</text>
<text x="47.6" y="106">AK</text>
<text x="47.8" y="103.5">AJ</text>
<text x="88.6" y="103.5">30</text>
<text x="88.6" y="106">31</text>
<text x="97.2" y="106">AK</text>
<text x="97.3" y="103.5">AJ</text>
<text x="138.7" y="103.5">30</text>
<text x="138.7" y="106">31</text>
<text x="147.3" y="106">AK</text>
<text x="147.5" y="103.5">AJ</text>
<text x="188.9" y="103.5">30</text>
<text x="188.9" y="106">31</text>
<text x="197.5" y="106">AK</text>
<text x="197.6" y="103.5">AJ</text>
<text x="239.1" y="103.5">30</text>
<text x="239.1" y="106">31</text>
<text x="247.6" y="106">AK</text>
<text x="247.8" y="103.5">AJ</text>
<text x="39" y="108.6">32</text>
<text x="47.7" y="108.6">AL</text>
<text x="88.6" y="108.6">32</text>
<text x="97.3" y="108.6">AL</text>
<text x="138.7" y="108.6">32</text>
<text x="147.4" y="108.6">AL</text>
<text x="188.9" y="108.6">32</text>
<text x="197.6" y="108.6">AL</text>
<text x="239.1" y="108.6">32</text>
<text x="247.8" y="108.6">AL</text>
<text x="10.4" y="135.9">C</text>
<text x="285.4" y="135.9">C</text>
<text x="10.4" y="185.9">D</text>
<text x="285.4" y="185.9">D</text>
<text x="35" y="199.9">1</text>
<text x="85" y="199.9">2</text>
<text x="135" y="199.9">3</text>
<text x="185" y="199.9">4</text>
<text x="235" y="199.9">5</text>
<text x="285" y="199.9">6</text>
</g>
<g font-size="1.8" fill="#008484">
<text x="43" y="25.3">J15</text>
<text x="92.5" y="25.3">J16</text>
<text x="142.7" y="25.3">J17</text>
<text x="192.8" y="25.3">J18</text>
<text x="243" y="25.3">J19</text>
</g>
<g font-size="1.4">
<text x="66.7" y="29.8">GND</text>
<text x="118.1" y="29.8">GND</text>
<text x="168.3" y="29.8">GND</text>
<text x="219.1" y="29.8">GND</text>
<text x="250.8" y="29.8">GND</text>
<text x="65.8" y="34.9">AA1m</text>
<text x="68.3" y="32.4">6v</text>
<text x="117.2" y="34.9">AA1m</text>
<text x="119.7" y="32.4">6v</text>
<text x="167.4" y="34.9">AA1m</text>
<text x="169.9" y="32.4">6v</text>
<text x="218.2" y="34.9">AA1m</text>
<text x="220.7" y="32.4">6v</text>
<text x="250.8" y="32.4">6v</text>
<text x="250.8" y="34.9">AA1m</text>
<text x="65.8" y="37.5">AA2m</text>
<text x="65.8" y="40">AA3m</text>
<text x="117.2" y="37.5">AA2m</text>
<text x="117.2" y="40">AA3m</text>
<text x="167.4" y="37.5">AA2m</text>
<text x="167.4" y="40">AA3m</text>
<text x="218.2" y="40">AA3m</text>
<text x="218.2" y="37.5">AA2m</text>
<text x="250.8" y="37.5">AA2m</text>
<text x="250.8" y="40">AA3m</text>
<text x="36.3" y="45.1">D4</text>
<text x="36.3" y="47.6">D7</text>
<text x="50.8" y="45.1">VTGm</text>
<text x="50.8" y="47.6">ETJm</text>
<text x="65.8" y="42.5">FTGm</text>
<text x="85.8" y="47.6">D7</text>
<text x="85.8" y="45.1">D2</text>
<text x="100.3" y="45.1">VTGm</text>
<text x="100.3" y="47.6">ETJm</text>
<text x="117.2" y="42.5">FTGm</text>
<text x="136" y="45.1">D1</text>
<text x="136" y="47.6">D2</text>
<text x="150.5" y="45.1">VTGm</text>
<text x="150.5" y="47.6">ETJm</text>
<text x="167.4" y="42.5">FTGm</text>
<text x="186.2" y="45.1">D2</text>
<text x="186.2" y="47.6">D8</text>
<text x="200.7" y="45.1">VTGm</text>
<text x="200.7" y="47.6">ETJm</text>
<text x="218.2" y="42.5">FTGm</text>
<text x="250.8" y="42.5">FTGm</text>
<text x="36.3" y="52.7">D6</text>
<text x="36.3" y="50.2">D1</text>
<text x="50.8" y="50.2">WRITEm</text>
<text x="85.8" y="50.2">D3</text>
<text x="85.8" y="52.7">D6</text>
<text x="100.3" y="52.7">READm</text>
<text x="100.3" y="50.2">WRITEm</text>
<text x="136" y="50.2">D3</text>
<text x="136" y="52.7">D8</text>
<text x="150.5" y="50.2">WRITEm</text>
<text x="150.5" y="52.7">READm</text>
<text x="186.2" y="50.2">D4</text>
<text x="186.2" y="52.7">D6</text>
<text x="200.7" y="50.2">WRITEm</text>
<text x="200.7" y="52.7">READm</text>
<text x="34.3" y="57.8">1TFm</text>
<text x="50.8" y="55.2">CLEARm</text>
<text x="50.8" y="57.8">1TFm</text>
<text x="81.5" y="55.2">CLEARm</text>
<text x="83.8" y="57.8">1TFm</text>
<text x="100.3" y="57.8">1TFm</text>
<text x="100.3" y="55.2">CLEARm</text>
<text x="131.7" y="55.2">CLEARm</text>
<text x="150.5" y="55.2">CLEARm</text>
<text x="150.5" y="57.8">1TFm</text>
<text x="186.2" y="55.2">D1</text>
<text x="200.7" y="55.2">CLEARm</text>
<text x="200.7" y="57.8">1TFm</text>
<text x="33.9" y="60.3">MTFm</text>
<text x="50.8" y="60.3">MTFm</text>
<text x="50.8" y="62.9">RTGm</text>
<text x="83.4" y="62.9">RTGm</text>
<text x="83.5" y="60.3">MTFm</text>
<text x="100.3" y="62.9">RTGm</text>
<text x="100.3" y="60.3">MTFm</text>
<text x="150.5" y="60.3">MTFm</text>
<text x="150.5" y="62.9">RTGm</text>
<text x="200.7" y="65.4">K1m</text>
<text x="200.7" y="62.9">RTGm</text>
<text x="50.8" y="67.9">TM18m</text>
<text x="50.8" y="70.5">OTJm</text>
<text x="100.3" y="67.9">TM18m</text>
<text x="200.7" y="70.5">OTJm</text>
<text x="84.8" y="75.6">CA1</text>
<text x="235.3" y="75.6">CA1</text>
<text x="35.6" y="83.2">S12</text>
<text x="35.6" y="80.6">S15</text>
<text x="50.8" y="80.6">ATFm</text>
<text x="50.8" y="83.2">OTMm</text>
<text x="84.8" y="78.1">CA1</text>
<text x="100.3" y="83.2">OTMm</text>
<text x="100.3" y="80.6">ATFm</text>
<text x="150.5" y="80.6">ATFm</text>
<text x="150.5" y="83.2">OTMm</text>
<text x="200.7" y="83.2">OTMm</text>
<text x="235.3" y="78.1">CA1</text>
<text x="235.6" y="80.6">S14</text>
<text x="235.6" y="83.2">S12</text>
<text x="35.6" y="85.7">S10</text>
<text x="36.4" y="88.3">S8</text>
<text x="50.8" y="85.7">GTMm</text>
<text x="50.8" y="88.3">GTQm</text>
<text x="85.1" y="85.7">S10</text>
<text x="85.9" y="88.3">S8</text>
<text x="100.3" y="88.3">GTQm</text>
<text x="100.3" y="85.7">GTMm</text>
<text x="135.3" y="85.7">S10</text>
<text x="136.1" y="88.3">S7</text>
<text x="150.5" y="85.7">GTMm</text>
<text x="150.5" y="88.3">GTQm</text>
<text x="186.2" y="88.3">S7</text>
<text x="200.7" y="85.7">GTMm</text>
<text x="200.7" y="88.3">GTQm</text>
<text x="235.6" y="85.7">S10</text>
<text x="236.4" y="88.3">S7</text>
<text x="36.4" y="90.8">S5</text>
<text x="36.4" y="93.3">S2</text>
<text x="50.8" y="90.8">DTF2m</text>
<text x="50.8" y="93.3">DTF1m</text>
<text x="66.2" y="95.9">GTAm</text>
<text x="85.9" y="90.8">S5</text>
<text x="85.9" y="93.3">S2</text>
<text x="100.3" y="93.3">DTF1m</text>
<text x="100.3" y="90.8">DTF2m</text>
<text x="117" y="95.9">GTAm</text>
<text x="136.1" y="93.3">S1</text>
<text x="136.1" y="90.8">S4</text>
<text x="150.5" y="90.8">DTF2m</text>
<text x="150.5" y="93.3">DTF1m</text>
<text x="167.2" y="95.9">GTAm</text>
<text x="186.2" y="93.3">S1</text>
<text x="186.2" y="90.8">S4</text>
<text x="200.7" y="90.8">DTF2m</text>
<text x="200.7" y="93.3">DTF1m</text>
<text x="218" y="95.9">GTAm</text>
<text x="236.4" y="90.8">S4</text>
<text x="236.4" y="93.3">S1</text>
<text x="250.8" y="95.9">GTAm</text>
<text x="66.4" y="101">QTFm</text>
<text x="66.5" y="98.4">GTJm</text>
<text x="117.2" y="101">QTFm</text>
<text x="117.3" y="98.4">GTJm</text>
<text x="167.4" y="101">QTFm</text>
<text x="167.4" y="98.4">GTJm</text>
<text x="218.2" y="101">QTFm</text>
<text x="218.2" y="98.4">GTJm</text>
<text x="250.8" y="101">QTFm</text>
<text x="250.8" y="98.4">GTJm</text>
<text x="66.3" y="103.5">MTFm</text>
<text x="68.4" y="106">-6v</text>
<text x="117.1" y="103.5">MTFm</text>
<text x="119.2" y="106">-6v</text>
<text x="167.3" y="103.5">MTFm</text>
<text x="169.4" y="106">-6v</text>
<text x="218.1" y="103.5">MTFm</text>
<text x="220.2" y="106">-6v</text>
<text x="250.8" y="106">-6v</text>
<text x="250.8" y="103.5">MTFm</text>
<text x="29.9" y="108.6">GND</text>
<text x="67.3" y="108.6">GND</text>
<text x="118.1" y="108.6">GND</text>
<text x="168.3" y="108.6">GND</text>
<text x="219.1" y="108.6">GND</text>
<text x="250.8" y="108.6">GND</text>
</g>
<g font-size="1.4" fill="#848400">
<text x="27.7" y="35.7">AA1m</text>
<text x="28.6" y="30.6">GND</text>
<text x="30.2" y="33.1">6v</text>
<text x="27.7" y="40.8">AA3m</text>
<text x="27.7" y="38.2">AA2m</text>
<text x="27.7" y="43.3">FTGm</text>
<text x="235.8" y="45.8">C</text>
<text x="252.1" y="45.8">VTGm</text>
<text x="252.1" y="48.4">ETJm</text>
<text x="252.1" y="50.9">WRITEm</text>
<text x="252.1" y="53.5">READm</text>
<text x="30.7" y="56">CLEARm</text>
<text x="252.1" y="58.5">1TFm</text>
<text x="252.1" y="56">WFRm</text>
<text x="32.6" y="63.6">RTGm</text>
<text x="201.9" y="61.1">XTFm</text>
<text x="252.1" y="63.6">MTIm</text>
<text x="252.1" y="61.1">DTEm</text>
<text x="252.1" y="68.7">TM18m</text>
<text x="252.1" y="71.2">OTJm</text>
<text x="252.1" y="66.2">K1m</text>
<text x="34" y="76.3">CA1</text>
<text x="201.9" y="73.8">OTXm</text>
<text x="252.1" y="76.3">TNGAm</text>
<text x="34" y="78.9">CA1</text>
<text x="201.9" y="81.4">ATFm</text>
<text x="252.1" y="81.4">WTMm</text>
<text x="252.1" y="83.9">OTMm</text>
<text x="252.1" y="86.5">GTMm</text>
<text x="252.1" y="89">GTQm</text>
<text x="252.1" y="94.1">DTF1m</text>
<text x="252.1" y="91.6">DTF2m</text>
<text x="27.5" y="96.6">GTAm</text>
<text x="27.7" y="101.7">QTFm</text>
<text x="27.7" y="99.2">GTJm</text>
<text x="27.6" y="104.3">MTFm</text>
<text x="29.7" y="106.8">-6v</text>
<text x="144.7" y="115.7" transform="rotate(-90 144.7 115.7)">D[1..8]</text>
<text x="245" y="116.4" transform="rotate(-90 245 116.4)">S[1..17]</text>
</g>
<text font-size="1.1" fill="#840000" x="251.1" y="73.7">SFDm-19-V</text>
</svg>
